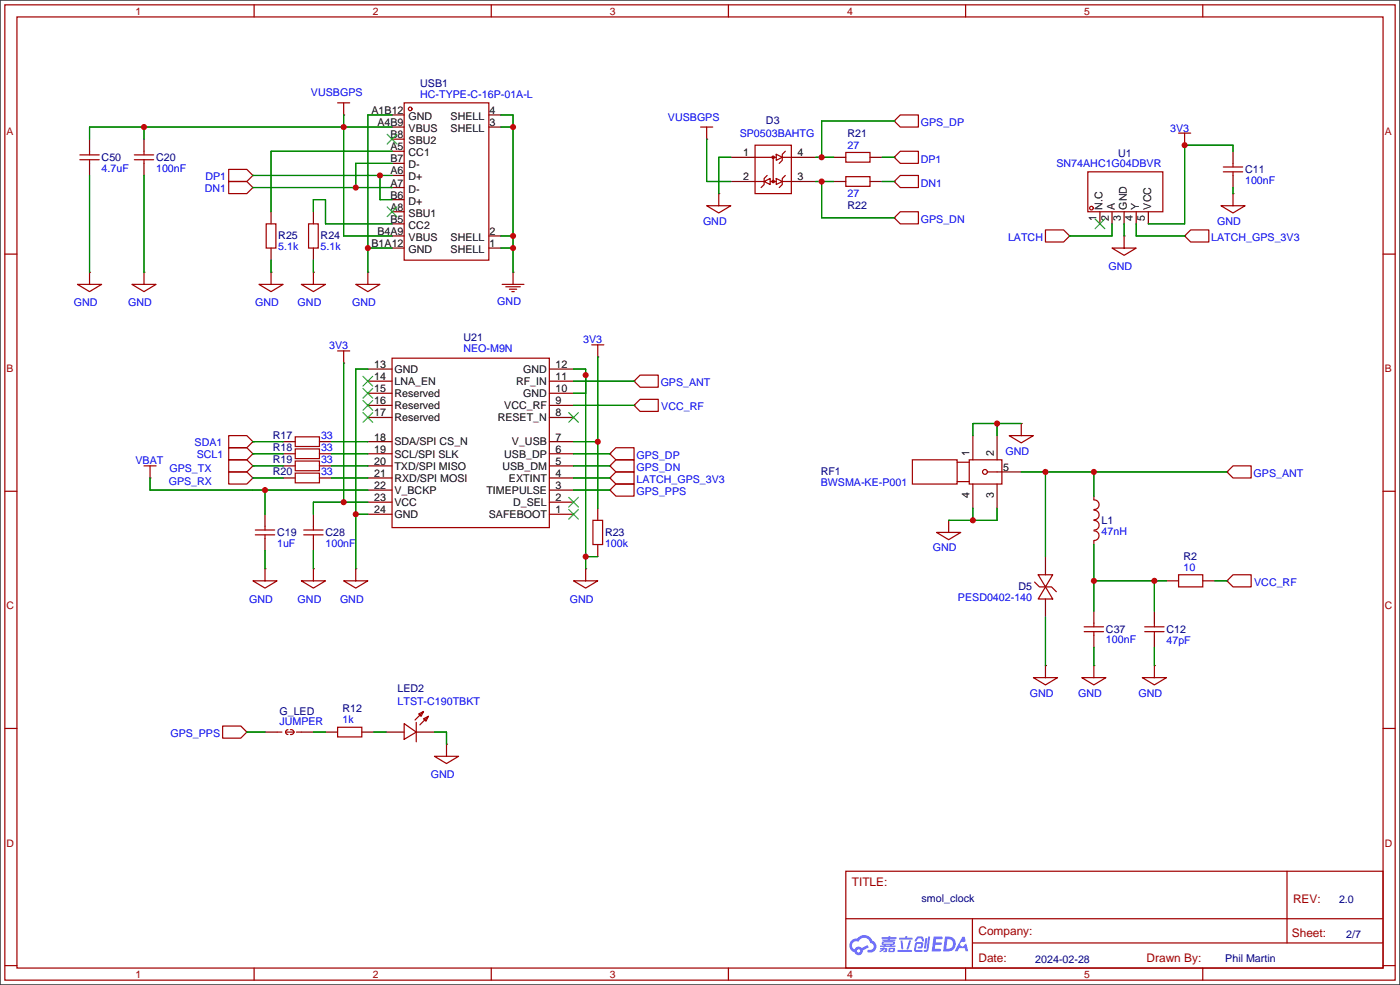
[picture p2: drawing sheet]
<svg xmlns="http://www.w3.org/2000/svg" width="294mm" height="207mm" viewBox="0 0 294 207" stroke-linecap="round" stroke-linejoin="round" font-family="sans-serif">
<path d="M0 0h293.9v206.8h-293.9z" fill="#fff" stroke="#000" stroke-width=".25"/>
<g fill="none" stroke="#a10000" stroke-width=".25">
<path d="M1 1h291.9v204.7h-291.9zM3.6 3.6h286.7v199.6h-286.7zM53.3 1v2.6M103.1 1v2.6M152.9 1v2.6M202.7 1v2.6M252.5 1v2.6M1 53.3h2.6M290.3 53.3h2.6M1 103.1h2.6M290.3 103.1h2.6M1 152.9h2.6"/>
<path d="M290.3 152.9h2.6M177.5 182.9h112.8v20.3h-112.8zM177.6 192.8h112.6M204.1 197.9h86.1M204.1 192.8v10.2M270.2 182.9v15M1 202.7h2.6M53.3 203.2v2.5M103.1 203.2v2.5M152.9 203.2v2.5M202.7 203.2v2.5M252.5 203.2v2.5"/>
<path d="M290.3 202.7h2.6"/>
</g>
<g fill="#5487ff">
<path d="M196 196.6h1.6l.3 .1-.1 .4h-1.3l-.1 .7h1.1l.2 .3-.3 .2h-1.1l-.1 .9h1.2l.2 .2-.2 .3h-1.8z"/>
<path d="M202 196.6h.5l.2 .9-.4 .3a.49 .49 0 0 0-.7 .2 .49 .49 0 0 0 .3 .6 .49 .49 0 0 0 .6-.4l.3-.2 .4 1.7h-.5l-.2-.7h-1.2l-.3 .7h-.6z"/>
<path d="M194.3 196.9h.4l-.3 2-.2 .2-.2-.2z"/>
<path d="M194.8 196.6h.5l-.4 2.7a.57 .57 0 0 1-.4 .5 .57 .57 0 0 1-.6-.2l.6-.3z"/>
<path d="M192.4 196.7l.5-.2 .7 .1 .4 1h-.4l-.3-.6h-.6l-.4 .6h-.3z"/>
<path d="M192.2 197.9l1.2-.2a.74 .74 0 0 1 .4 .8 .74 .74 0 0 1-.6 .6h-.5l-.1-.2 .3-.2h.4l.1-.6h-.9l-.2 1.3h1.2l.2 .2-.2 .2h-1.2l-.4-.1v-.4z"/>
<path d="M188.4 199.4h2.9l.2 .2-.3 .2h-2.7z"/>
<path d="M190.8 197.4h.5a2.8 2.8 0 0 1-.8 1.9l-.2-.2z"/>
<path d="M189 197.4h.4l.2 1.7-.2 .2-.2-.2z"/>
<path d="M188.8 196.8h1.2l.1-.3h.3v.3h1l.2 .3-.2 .1h-2.6z"/>
<path d="M184.8 199l.9-.1v.1l.5 .1v.6l-.8 .2v-.3h.4v-.3a.45 .45 0 0 0-.6 .3l-.5 .3-.1-.3 .5-.3h-.4z"/>
<path d="M185.1 196.7h1.3l.1-.2h.4v.2h1.2l.2 .2-.2 .1h-1.3v.2h1l.2 .2-.2 .1h-2.5l-.1-.3h1.2v-.2h-1.3z"/>
<path d="M198.4 196.6l-.4 3.1h.9a1.56 1.56 0 0 0 1.7-1.6 1.56 1.56 0 0 0-1.7-1.5zM198.9 197.1a1.05 1.05 0 0 1 1.1 1.2 1.05 1.05 0 0 1-1.4 .9z"/>
<path d="M185.2 197.7l-.1 .5 .4 .1v.2h-.7v.3h3.1l.1-.2-.1-.1h-.7l.1-.1a.43 .43 0 0 0 .5-.3 .43 .43 0 0 0-.2-.5h-2.2zM185.5 197.9h2l-.1 .2h-1.9zM185.9 198.3h1l-.1 .2h-.8z"/>
<path d="M186.6 199.1l-.1 .7 1.3-.1v-.7l-.9-.1zM186.9 199.3h.6l-.1 .3h-.5z"/>
<path d="M178.7 197.4a1.47 1.47 0 0 0 .7 2.5 .89 .89 0 0 0 1 .6 .89 .89 0 0 0 .7-1l1.3-.6-.3-.5-1.2 .6-.4-.3a.89 .89 0 0 0-1.1 .6 .9 .9 0 0 1-.5-1.2 .9 .9 0 0 1 1.3-.4 1.3 1.3 0 0 1 1.4-.9 1.3 1.3 0 0 1 1.1 1.2 .75 .75 0 0 1 .7 .9 .75 .75 0 0 1-1.1 .5l-.2 .1v.3a1.28 1.28 0 0 0 1.8-.6 1.28 1.28 0 0 0-.8-1.7 1.9 1.9 0 0 0-3.3-.5l-.6 .1zM179.9 199.6a.35 .35 0 0 1 .7 0 .35 .35 0 0 1-.7 0z"/>
</g>
<g fill="none" stroke="#a10000" stroke-width=".25">
<path d="M16.8 33.5h4M16.8 32.5h4M18.8 31.8v.7M18.8 33.5v.8M28.2 33.5h4.1M28.2 32.5h4.1M30.2 31.8v.7M30.2 33.5v.8M48 35.6h3.8l1.3 1.2-1.3 1.3h-3.8zM48 38.1h3.8l1.3 1.3-1.3 1.2h-3.8zM70.9 21.6h2.5M72.1 21.6v2.5"/>
<path d="M84.8 21.6h17.8v33h-17.8zM147.1 26.7h2.5M148.3 26.7v2.5M158.5 30.5h7.6v10.1h-7.6zM158.5 38.1h1.9M158.5 33h4.4M160.4 38.1l1.3-.6v1.2zM161 36.8l-.6 .7v1.2l-.6 .7M161.7 38.1h1.2M162.3 33v5.1M162.6 38.1l-.3-.3-.2 .3 .2 .3 .2-.2M162.6 33l-.3-.2-.2 .2 .2 .3 .2-.2"/>
<path d="M162.9 37.5l1.3 .6-1.3 .6zM162.9 32.4l1.3 .6-1.3 .7zM164.2 38.1h1.9M164.2 33h1.9M164.8 36.8l-.6 .7v1.2l-.6 .7M164.8 31.8l-.6 .6v1.3l-.6 .6M177.5 37.1h5.1v2h-5.1zM177.5 32h5.1v2h-5.1zM187.7 25.4l1.3-1.3h3.8v2.6h-3.8zM189 31.8h3.8v2.5h-3.8l-1.3-1.3zM189 36.8h3.8v2.6h-3.8l-1.3-1.3zM228.3 36.1h15.8v8.4h-15.8z"/>
<path d="M247.4 27.9h2.5M248.7 27.9v2.6M256.8 36.1h4.1M256.8 35.1h4.1M258.8 34.3v.8M258.8 36.1v.7M16.3 59.7h5l-2.5 1.5zM18.8 57.2v2.5M27.7 59.7h5.1l-2.6 1.5zM30.2 57.2v2.5M54.4 59.7h5l-2.5 1.5zM55.9 47h2v5.1h-2z"/>
<path d="M56.9 57.2v2.5M63.2 59.7h5.1l-2.5 1.5zM64.8 47h2v5.1h-2zM65.8 57.2v2.5M74.7 59.7h5.1l-2.6 1.5zM77.2 57.2v2.5M105.4 59.7h4.6M107.7 57.2v2.5M148.3 43.2h5.1l-2.5 1.5zM150.9 40.6v2.6M187.7 45.7l1.3-1.2h3.8v2.5h-3.8zM219.5 48.3h3.8l1.2 1.2-1.2 1.3h-3.8z"/>
<path d="M233.4 52.1h5.1l-2.5 1.5zM236 49.5v2.6M249.9 48.3h3.8v2.5h-3.8l-1.2-1.3zM256.3 43.2h5.1l-2.6 1.5zM258.8 40.6v2.6M70.9 73.7h2.5M72.1 73.7v2.5M82.3 75.2h33v35.5h-33zM106.2 60.2h3M106.9 60.7h1.6M107.4 61.2h.5M124.2 72.4h2.5"/>
<path d="M125.5 72.4v2.5M30.2 97.8h2.6M31.5 97.8v2.5M48 94h3.8l1.3 1.3-1.3 1.2h-3.8zM48 91.4h3.8l1.3 1.3-1.3 1.3h-3.8zM48 96.5h3.8l1.3 1.3-1.3 1.3h-3.8zM48 99.1h3.8l1.3 1.2-1.3 1.3h-3.8zM62 91.7h5.1v2h-5.1zM62 94.2h5.1v2.1h-5.1zM62 96.8h5.1v2h-5.1zM62 99.3h5.1v2h-5.1zM128 95.3l1.3-1.3h3.8v2.5h-3.8z"/>
<path d="M129.3 96.5h3.8v2.6h-3.8l-1.3-1.3zM133.1 80l1.3-1.3h3.8v2.6h-3.8zM133.1 85.1l1.3-1.3h3.8v2.6h-3.8zM191.5 96.5h9.4v5.1h-9.4zM200.9 97h2.6M203.5 96.5h6.8v5.1h-6.8zM207.3 99.1h2M211.8 91.4h5.1l-2.5 1.6zM214.4 88.9v2.5M258.8 97.8h3.8v2.5h-3.8l-1.2-1.2zM53.6 112.3h4.1M53.6 111.3h4.1"/>
<path d="M55.6 110.5v.8M55.6 112.3v.7M55.6 119.4v2.5M63.8 112.3h4M63.8 111.3h4M65.8 110.5v.8M65.8 112.3v.7M65.8 119.4v2.5M74.7 119.4v2.5M122.9 119.4v2.5M124.5 109.2h2v5.1h-2zM128 100.3l1.3-1.2h3.8v2.5h-3.8z"/>
<path d="M128 102.9l1.3-1.3h3.8v2.5h-3.8zM196.6 111.8h5.1l-2.6 1.5zM199.1 109.2v2.6M200.9 101.1h2.6M229.6 104.9a1.01 1.01 0 0 1 1.1 1 1.01 1.01 0 0 1-1.1 1.1M229.6 107.1a1.01 1.01 0 0 1 1.1 1 1.01 1.01 0 0 1-1.1 1M229.6 109.2a1.01 1.01 0 0 1 1.1 1 1.01 1.01 0 0 1-1.1 1.1M229.6 111.4a1.01 1.01 0 0 1 1.1 1 1.01 1.01 0 0 1-1.1 1.1M53.1 121.9h5.1l-2.6 1.5zM63.2 121.9h5.1l-2.5 1.5zM72.1 121.9h5.1l-2.5 1.5zM120.4 121.9h5.1l-2.6 1.5z"/>
<path d="M217.2 122.2l1 1h2.5l1 1M217.9 120.7h3.1l-1.5 2.5zM219.5 123.2l1.5 2.5h-3.1zM219.5 139.7v2.5M227.6 132.6h4M227.6 131.6h4M229.6 130.8v.8M229.6 132.6v.8M229.6 139.7v2.5M240.3 132.6h4M240.3 131.6h4M242.3 130.8v.8"/>
<path d="M242.3 132.6v.8M242.3 139.7v2.5M247.4 120.7h5.1v2.5h-5.1zM258.8 120.7h3.8v2.5h-3.8l-1.2-1.3zM46.7 152.4h3.8l1.3 1.3-1.3 1.2h-3.8zM58.2 153.7h1M59.9 153.7h1.8M60.5 153.2a.51 .51 0 0 0-.6 .5 .51 .51 0 0 0 .6 .5M61 153.2a.65 .65 0 0 1 .7 .5M61.7 153.7a.65 .65 0 0 1-.7 .5M62.2 153.7h1M70.9 152.7h5v2h-5z"/>
<path d="M84.8 151.9l2.6 1.8-2.6 1.5zM87.4 151.6v4.1M87.9 149.9l1-.5-.5 1zM88.9 150.9l1-.5-.5 1zM88.9 149.4l-1.8 1.7M89.9 150.4l-1.8 1.7M91.2 158.8h5.1l-2.6 1.5zM93.7 156.2v2.6M216.9 142.2h5.1l-2.5 1.6zM227.1 142.2h5.1l-2.6 1.6zM239.8 142.2h5.1l-2.6 1.6z"/>
<circle cx="86.1" cy="22.9" r=".38"/>
<circle cx="229.1" cy="43.7" r=".38"/>
<circle cx="206.8" cy="99.1" r=".51"/>
</g>
<g fill="none" stroke="#870000" stroke-width=".25">
<path d="M18.8 29.2v2.6M18.8 34.3v2.5M30.2 29.2v2.6M30.2 34.3v2.5M53.1 36.8h.1M53.1 39.4h.1M72.1 24.1h.1M82.3 24.1h2.5M82.3 26.7h2.5M82.3 29.2h2.5M82.3 31.8h2.5M82.3 34.3h2.5"/>
<path d="M82.3 36.8h2.5M82.3 39.4h2.5M102.6 24.1h2.6M102.6 26.7h2.6M148.3 29.2h.1M153.4 33h5.1M153.4 38.1h5.1M166.1 33h5.1M166.1 38.1h5.1M175 33h2.5M175 38.1h2.5M182.6 33h2.6"/>
<path d="M182.6 38.1h2.6M187.7 25.4h.1M187.7 33h.1M187.7 38.1h.1M248.7 30.5h.1M258.8 31.8v2.5M258.8 36.8v2.6M18.8 57.2h.1M30.2 57.2h.1M56.9 57.2h.1M56.9 44.5v2.5M56.9 52.1v2.5"/>
<path d="M65.8 57.2h.1M65.8 44.5v2.5M65.8 52.1v2.5M77.2 57.2h.1M82.3 41.9h2.5M82.3 44.5h2.5M82.3 47h2.5M82.3 49.5h2.5M82.3 52.1h2.5M102.6 49.5h2.6M102.6 52.1h2.6M107.7 57.2h.1"/>
<path d="M150.9 40.6h.1M187.7 45.7h.1M224.5 49.5h.1M230.9 44.5v2.5M233.4 44.5v2.5M236 49.5h.1M236 44.5v2.5M238.5 44.5v2.5M241 44.5v2.5M248.7 49.5h.1M258.8 40.6h.1M72.1 76.2h.1"/>
<path d="M77.2 77.5h5.1M115.3 77.5h5.1M125.5 74.9h.1M53.1 95.3h.1M53.1 92.7h.1M53.1 97.8h.1M59.4 97.8h2.6M59.4 95.3h2.6M59.4 92.7h2.6M67.1 97.8h2.5M67.1 95.3h2.5M67.1 92.7h2.5"/>
<path d="M77.2 97.8h5.1M77.2 95.3h5.1M77.2 92.7h5.1M77.2 87.6h5.1M77.2 85.1h5.1M77.2 82.6h5.1M77.2 80h5.1M115.3 97.8h5.1M115.3 95.3h5.1M115.3 92.7h5.1M115.3 87.6h5.1M115.3 85.1h5.1"/>
<path d="M115.3 82.6h5.1M115.3 80h5.1M128 97.8h.1M128 95.3h.1M133.1 80h.1M133.1 85.1h.1M204.2 91.4v5.1M209.3 91.4v5.1M209.3 99.1h5.1M214.4 88.9h.1M257.6 99.1h.1M31.5 100.3h.1"/>
<path d="M53.1 100.3h.1M55.6 119.4h.1M55.6 108v2.5M55.6 113v2.6M59.4 100.3h2.6M65.8 119.4h.1M65.8 108v2.5M65.8 113v2.6M67.1 100.3h2.5M74.7 119.4h.1M77.2 108h5.1M77.2 105.4h5.1"/>
<path d="M77.2 102.9h5.1M77.2 100.3h5.1M115.3 108h5.1M115.3 105.4h5.1M115.3 102.9h5.1M115.3 100.3h5.1M122.9 119.4h.1M125.5 106.7v2.5M125.5 114.3v2.5M128 100.3h.1M128 102.9h.1M199.1 109.2h.1"/>
<path d="M204.2 101.6v5.1M209.3 101.6v5.1M219.5 116.8v3.9M229.6 104.1v.8M229.6 113.5v.8M219.5 139.7h.1M219.5 125.7v3.8M229.6 139.7h.1M229.6 128.3v2.5M229.6 133.4v2.5M242.3 139.7h.1M242.3 128.3v2.5"/>
<path d="M242.3 133.4v2.5M244.9 121.9h2.5M252.5 121.9h2.5M257.6 121.9h.1M51.8 153.7h.1M55.6 153.7h2.6M63.2 153.7h2.6M68.3 153.7h2.6M75.9 153.7h2.6M81 153.7h3.8M87.4 153.7h3.8M93.7 156.2h.1"/>
</g>
<g fill="none" stroke="#3c3" stroke-width=".25">
<path d="M81.3 28.2l2 2M83.3 28.2l-2 2M81.3 43.4l2 2.1M83.3 43.4l-2 2.1M229.9 46l2 2M231.9 46l-2 2M76.2 79l2 2M78.2 79l-2 2M76.2 81.5l2 2.1M76.2 84.1l2 2M76.2 86.6l2 2M78.2 81.5l-2 2.1"/>
<path d="M78.2 84.1l-2 2M78.2 86.6l-2 2M119.4 86.6l2 2M121.4 86.6l-2 2M119.4 106.9l2 2.1M119.4 104.4l2 2M121.4 106.9l-2 2.1M121.4 104.4l-2 2"/>
</g>
<g fill="none" stroke="#008700" stroke-width=".25">
<path d="M18.8 36.8v20.4M30.2 26.7v2.5M30.2 36.8v20.4M53.1 39.4h29.2M53.1 36.8h29.2M72.1 24.1v25.4h10.2M79.8 36.8v5.1h2.5M82.3 34.3h-7.6v5.1M82.3 24.1h-5.1v33.1M82.3 26.7h-63.5v2.5M82.3 31.8h-25.4v12.7M105.2 24.1h2.5v33.1"/>
<path d="M105.2 26.7h2.5M148.3 29.2v8.9h5.1M153.4 33h-2.5v7.6M171.2 33h3.8M171.2 38.1h3.8M172.5 38.1v7.6h15.2M185.2 33h2.5M185.2 38.1h2.5M187.7 25.4h-15.2v7.6M258.8 31.8v-1.3h-10.1v16.5h-7.7M258.8 39.4v1.2M56.9 54.6v2.6"/>
<path d="M65.8 44.5v-2.6h2.5v5.1h14M65.8 54.6v2.6M77.2 52.1h5.1M105.2 52.1h2.5M105.2 49.5h2.5M233.4 47v2.5h-8.9M236 47v2.5M238.5 47v2.5h10.2M72.1 76.2v29.2M77.2 77.5h-2.5v41.9M120.4 77.5h2.5v41.9M125.5 74.9v31.8"/>
<path d="M53.1 92.7h6.3M53.1 97.8h6.3M53.1 95.3h6.3M69.6 92.7h7.6M69.6 97.8h7.6M69.6 95.3h7.6M120.4 92.7h5.1M120.4 82.6h2.5M120.4 97.8h7.6M120.4 95.3h7.6M120.4 85.1h12.7M120.4 80h12.7"/>
<path d="M209.3 88.9v2.5M214.4 88.9h-10.2v2.5M214.4 99.1h43.2M219.5 99.1v17.7M229.6 99.1v5M31.5 100.3v2.6h45.7M53.1 100.3h6.3M55.6 102.9v5.1M55.6 115.6v3.8M65.8 115.6v3.8M69.6 100.3h7.6M74.7 108h2.5"/>
<path d="M77.2 105.4h-11.4v2.6M120.4 102.9h7.6M120.4 100.3h7.6M122.9 116.8h2.6M204.2 106.7v2.5M209.3 106.7v2.5h-10.2M229.6 114.3v14M219.5 129.5v10.2M229.6 135.9v3.8M229.6 121.9h15.3M242.3 121.9v6.4M242.3 135.9v3.8"/>
<path d="M255 121.9h2.6M51.8 153.7h3.8M65.8 153.7h2.5M78.5 153.7h2.5M91.2 153.7h2.5v2.5"/>
</g>
<g fill="#c00">
<circle cx="125.5" cy="92.7" r=".63"/>
<circle cx="122.9" cy="78.7" r=".63"/>
<circle cx="122.9" cy="116.8" r=".63"/>
<circle cx="74.7" cy="107.9" r=".63"/>
<circle cx="72.1" cy="105.4" r=".63"/>
<circle cx="55.6" cy="102.9" r=".63"/>
<circle cx="74.7" cy="39.4" r=".63"/>
<circle cx="79.8" cy="36.8" r=".63"/>
<circle cx="77.2" cy="52.1" r=".63"/>
<circle cx="72.1" cy="26.7" r=".63"/>
<circle cx="30.2" cy="26.7" r=".63"/>
<circle cx="107.7" cy="26.7" r=".63"/>
<circle cx="107.7" cy="49.5" r=".63"/>
<circle cx="107.7" cy="52.1" r=".63"/>
<circle cx="248.7" cy="30.5" r=".63"/>
<circle cx="204.2" cy="109.2" r=".63"/>
<circle cx="209.3" cy="88.9" r=".63"/>
<circle cx="172.5" cy="33" r=".63"/>
<circle cx="172.5" cy="38.1" r=".63"/>
<circle cx="229.6" cy="99.1" r=".63"/>
<circle cx="219.5" cy="99.1" r=".63"/>
<circle cx="229.6" cy="121.9" r=".63"/>
<circle cx="242.3" cy="121.9" r=".63"/>
</g>
<g font-size="2.5" fill="#a00000">
<text x="178.8" y="186.1">TITLE:</text>
<text x="271.4" y="189.4">REV:</text>
<text x="205.4" y="196.3">Company:</text>
<text x="271.2" y="196.7">Sheet:</text>
<text x="205.4" y="201.8">Date:</text>
<text x="240.7" y="201.9">Drawn By:</text>
</g>
<g font-size="2.2" fill="#a00000">
<text x="28.4" y="3.1">1</text>
<text x="78.2" y="3.1">2</text>
<text x="128" y="3.1">3</text>
<text x="177.8" y="3.1">4</text>
<text x="227.6" y="3.1">5</text>
<text x="1.4" y="28.4">A</text>
<text x="290.7" y="28.4">A</text>
<text x="1.4" y="78.1">B</text>
<text x="290.7" y="78.1">B</text>
<text x="1.4" y="127.9">C</text>
<text x="290.7" y="127.9">C</text>
<text x="1.4" y="177.7">D</text>
<text x="290.7" y="177.7">D</text>
<text x="28.4" y="205.3">1</text>
<text x="78.2" y="205.3">2</text>
<text x="128" y="205.3">3</text>
<text x="177.8" y="205.3">4</text>
<text x="227.6" y="205.3">5</text>
</g>
<g font-size="2.2" fill="#00f">
<text x="65.3" y="20.2">VUSBGPS</text>
<text x="88.2" y="20.6">HC-TYPE-C-16P-01A-L</text>
<text x="140.2" y="25.3">VUSBGPS</text>
<text x="155.3" y="28.7">SP0503BAHTG</text>
<text x="193.3" y="26.5">GPS_DP</text>
<text x="245.6" y="27.6">3V3</text>
<text x="177.9" y="31.2">27</text>
<text x="193.3" y="34.1">DP1</text>
<text x="221.8" y="35">SN74AHC1G04DBVR</text>
<text x="21.3" y="36">4.7uF</text>
<text x="32.8" y="36">100nF</text>
<text x="43" y="40.4">DN1</text>
<text x="43.1" y="37.8">DP1</text>
<text x="177.9" y="41.4">27</text>
<text x="193.3" y="39.2">DN1</text>
<text x="261.4" y="38.6">100nF</text>
<text x="147.6" y="47.2">GND</text>
<text x="193.3" y="46.8">GPS_DN</text>
<text x="255.5" y="47.2">GND</text>
<text x="58.4" y="52.5">5.1k</text>
<text x="67.3" y="52.5">5.1k</text>
<text x="211.6" y="50.5">LATCH</text>
<text x="254.3" y="50.6">LATCH_GPS_3V3</text>
<text x="232.7" y="56.6">GND</text>
<text x="15.5" y="64.3">GND</text>
<text x="26.9" y="64.3">GND</text>
<text x="53.6" y="64.3">GND</text>
<text x="62.5" y="64.3">GND</text>
<text x="73.9" y="64.3">GND</text>
<text x="104.4" y="63.9">GND</text>
<text x="69.1" y="73.3">3V3</text>
<text x="97.3" y="73.9">NEO-M9N</text>
<text x="122.4" y="72.1">3V3</text>
<text x="138.7" y="81.1">GPS_ANT</text>
<text x="138.8" y="86.1">VCC_RF</text>
<text x="40.8" y="93.6">SDA1</text>
<text x="67.4" y="92.2">33</text>
<text x="67.4" y="94.7">33</text>
<text x="211.1" y="95.4">GND</text>
<text x="28.4" y="97.5">VBAT</text>
<text x="35.4" y="101.7">GPS_RX</text>
<text x="35.6" y="99.2">GPS_TX</text>
<text x="41.3" y="96.1">SCL1</text>
<text x="67.4" y="97.2">33</text>
<text x="67.4" y="99.8">33</text>
<text x="133.6" y="98.8">GPS_DN</text>
<text x="133.6" y="96.3">GPS_DP</text>
<text x="133.6" y="101.4">LATCH_GPS_3V3</text>
<text x="263.1" y="100.1">GPS_ANT</text>
<text x="133.6" y="103.9">GPS_PPS</text>
<text x="172.3" y="102.1">BWSMA-KE-P001</text>
<text x="231.2" y="112.2">47nH</text>
<text x="58.2" y="114.8">1uF</text>
<text x="68.3" y="114.8">100nF</text>
<text x="127" y="114.8">100k</text>
<text x="195.8" y="115.7">GND</text>
<text x="248.4" y="119.8">10</text>
<text x="263.3" y="122.9">VCC_RF</text>
<text x="52.3" y="126.5">GND</text>
<text x="62.5" y="126.5">GND</text>
<text x="71.4" y="126.5">GND</text>
<text x="119.6" y="126.5">GND</text>
<text x="201.1" y="126.2">PESD0402-140</text>
<text x="232.2" y="135.1">100nF</text>
<text x="244.9" y="135.1">47pF</text>
<text x="83.5" y="148">LTST-C190TBKT</text>
<text x="216.2" y="146.2">GND</text>
<text x="226.3" y="146.2">GND</text>
<text x="239" y="146.2">GND</text>
<text x="35.8" y="154.7">GPS_PPS</text>
<text x="58.7" y="152.3">JUMPER</text>
<text x="71.9" y="151.8">1k</text>
<text x="90.4" y="163.3">GND</text>
</g>
<g font-size="2.2">
<text x="78" y="23.9">A1B12</text>
<text x="102.7" y="23.9">4</text>
<text x="79.2" y="26.5">A4B9</text>
<text x="82" y="29">B8</text>
<text x="85.8" y="25.2">GND</text>
<text x="85.8" y="27.7">VBUS</text>
<text x="94.6" y="27.7">SHELL</text>
<text x="94.6" y="25.2">SHELL</text>
<text x="102.7" y="26.5">3</text>
<text x="82" y="31.5">A5</text>
<text x="82" y="34.1">B7</text>
<text x="85.8" y="30.3">SBU2</text>
<text x="85.8" y="32.8">CC1</text>
<text x="85.8" y="35.3">D-</text>
<text x="156" y="32.8">1</text>
<text x="167.4" y="32.8">4</text>
<text x="82" y="36.6">A6</text>
<text x="82" y="39.2">A7</text>
<text x="82" y="41.7">B6</text>
<text x="85.8" y="37.9">D+</text>
<text x="85.8" y="40.4">D-</text>
<text x="156" y="37.9">2</text>
<text x="167.4" y="37.9">3</text>
<text x="82" y="44.2">A8</text>
<text x="82" y="46.8">B5</text>
<text x="85.8" y="43">D+</text>
<text x="85.8" y="45.5">SBU1</text>
<text x="230.2" y="46.3" transform="rotate(-90 230.2 46.3)">1</text>
<text x="231.5" y="44" transform="rotate(-90 231.5 44)">N.C</text>
<text x="232.7" y="46.3" transform="rotate(-90 232.7 46.3)">2</text>
<text x="234" y="44" transform="rotate(-90 234 44)">A</text>
<text x="235.3" y="46.3" transform="rotate(-90 235.3 46.3)">3</text>
<text x="236.5" y="44" transform="rotate(-90 236.5 44)">GND</text>
<text x="237.8" y="46.3" transform="rotate(-90 237.8 46.3)">4</text>
<text x="239.1" y="44" transform="rotate(-90 239.1 44)">Y</text>
<text x="240.3" y="46.3" transform="rotate(-90 240.3 46.3)">5</text>
<text x="241.6" y="44" transform="rotate(-90 241.6 44)">VCC</text>
<text x="78" y="51.9">B1A12</text>
<text x="79.2" y="49.3">B4A9</text>
<text x="85.8" y="48">CC2</text>
<text x="85.8" y="50.6">VBUS</text>
<text x="85.8" y="53.1">GND</text>
<text x="94.6" y="53.1">SHELL</text>
<text x="94.6" y="50.6">SHELL</text>
<text x="102.7" y="51.9">1</text>
<text x="102.7" y="49.3">2</text>
<text x="78.5" y="77.3">13</text>
<text x="116.6" y="77.3">12</text>
<text x="78.5" y="79.8">14</text>
<text x="78.5" y="82.3">15</text>
<text x="82.8" y="78.3">GND</text>
<text x="82.8" y="80.8">LNA_EN</text>
<text x="82.8" y="83.4">Reserved</text>
<text x="108.3" y="80.8">RF_IN</text>
<text x="109.8" y="83.4">GND</text>
<text x="109.8" y="78.3">GND</text>
<text x="116.6" y="82.3">10</text>
<text x="116.6" y="79.8">11</text>
<text x="78.5" y="84.9">16</text>
<text x="78.5" y="87.4">17</text>
<text x="82.8" y="85.9">Reserved</text>
<text x="82.8" y="88.4">Reserved</text>
<text x="104.5" y="88.4">RESET_N</text>
<text x="105.8" y="85.9">VCC_RF</text>
<text x="116.6" y="87.4">8</text>
<text x="116.6" y="84.9">9</text>
<text x="78.5" y="92.5">18</text>
<text x="78.5" y="95">19</text>
<text x="82.8" y="93.5">SDA/SPI CS_N</text>
<text x="107.5" y="93.5">V_USB</text>
<text x="116.6" y="95">6</text>
<text x="116.6" y="92.5">7</text>
<text x="203.5" y="95.7" transform="rotate(-90 203.5 95.7)">1</text>
<text x="208.6" y="95.7" transform="rotate(-90 208.6 95.7)">2</text>
<text x="78.5" y="97.6">20</text>
<text x="78.5" y="100.1">21</text>
<text x="82.8" y="96.1">SCL/SPI SLK</text>
<text x="82.8" y="98.6">TXD/SPI MISO</text>
<text x="82.8" y="101.1">RXD/SPI MOSI</text>
<text x="105.5" y="98.6">USB_DM</text>
<text x="105.8" y="96.1">USB_DP</text>
<text x="106.8" y="101.1">EXTINT</text>
<text x="116.6" y="100.1">4</text>
<text x="116.6" y="97.6">5</text>
<text x="210.6" y="98.8">5</text>
<text x="78.5" y="102.7">22</text>
<text x="78.5" y="105.2">23</text>
<text x="78.5" y="107.7">24</text>
<text x="82.8" y="103.7">V_BCKP</text>
<text x="82.8" y="106.2">VCC</text>
<text x="102.1" y="103.7">TIMEPULSE</text>
<text x="107.7" y="106.2">D_SEL</text>
<text x="116.6" y="107.7">1</text>
<text x="116.6" y="105.2">2</text>
<text x="116.6" y="102.7">3</text>
<text x="203.5" y="104.6" transform="rotate(-90 203.5 104.6)">4</text>
<text x="208.6" y="104.6" transform="rotate(-90 208.6 104.6)">3</text>
<text x="82.8" y="108.8">GND</text>
<text x="102.6" y="108.8">SAFEBOOT</text>
</g>
<g font-size="2.2" fill="#000080">
<text x="88.2" y="18.4">USB1</text>
<text x="160.8" y="26.1">D3</text>
<text x="177.9" y="28.7">R21</text>
<text x="21.3" y="33.7">C50</text>
<text x="32.8" y="33.7">C20</text>
<text x="234.7" y="32.9">U1</text>
<text x="261.4" y="36.3">C11</text>
<text x="177.9" y="43.9">R22</text>
<text x="58.4" y="50.3">R25</text>
<text x="67.3" y="50.3">R24</text>
<text x="97.3" y="71.7">U21</text>
<text x="57.3" y="92.2">R17</text>
<text x="57.3" y="94.7">R18</text>
<text x="57.3" y="97.2">R19</text>
<text x="57.3" y="99.8">R20</text>
<text x="172.3" y="99.8">RF1</text>
<text x="58.2" y="112.5">C19</text>
<text x="68.3" y="112.5">C28</text>
<text x="127" y="112.5">R23</text>
<text x="231.2" y="109.9">L1</text>
<text x="248.4" y="117.5">R2</text>
<text x="213.8" y="123.9">D5</text>
<text x="232.2" y="132.8">C37</text>
<text x="244.9" y="132.8">C12</text>
<text x="71.9" y="149.5">R12</text>
<text x="83.5" y="145.2">LED2</text>
<text x="58.7" y="150">G_LED</text>
<text x="193.5" y="189.4">smol_clock</text>
<text x="281.1" y="189.5">2.0</text>
<text x="282.6" y="197">2/7</text>
<text x="217.3" y="202">2024-02-28</text>
<text x="257.2" y="202">Phil Martin</text>
</g>
</svg>
